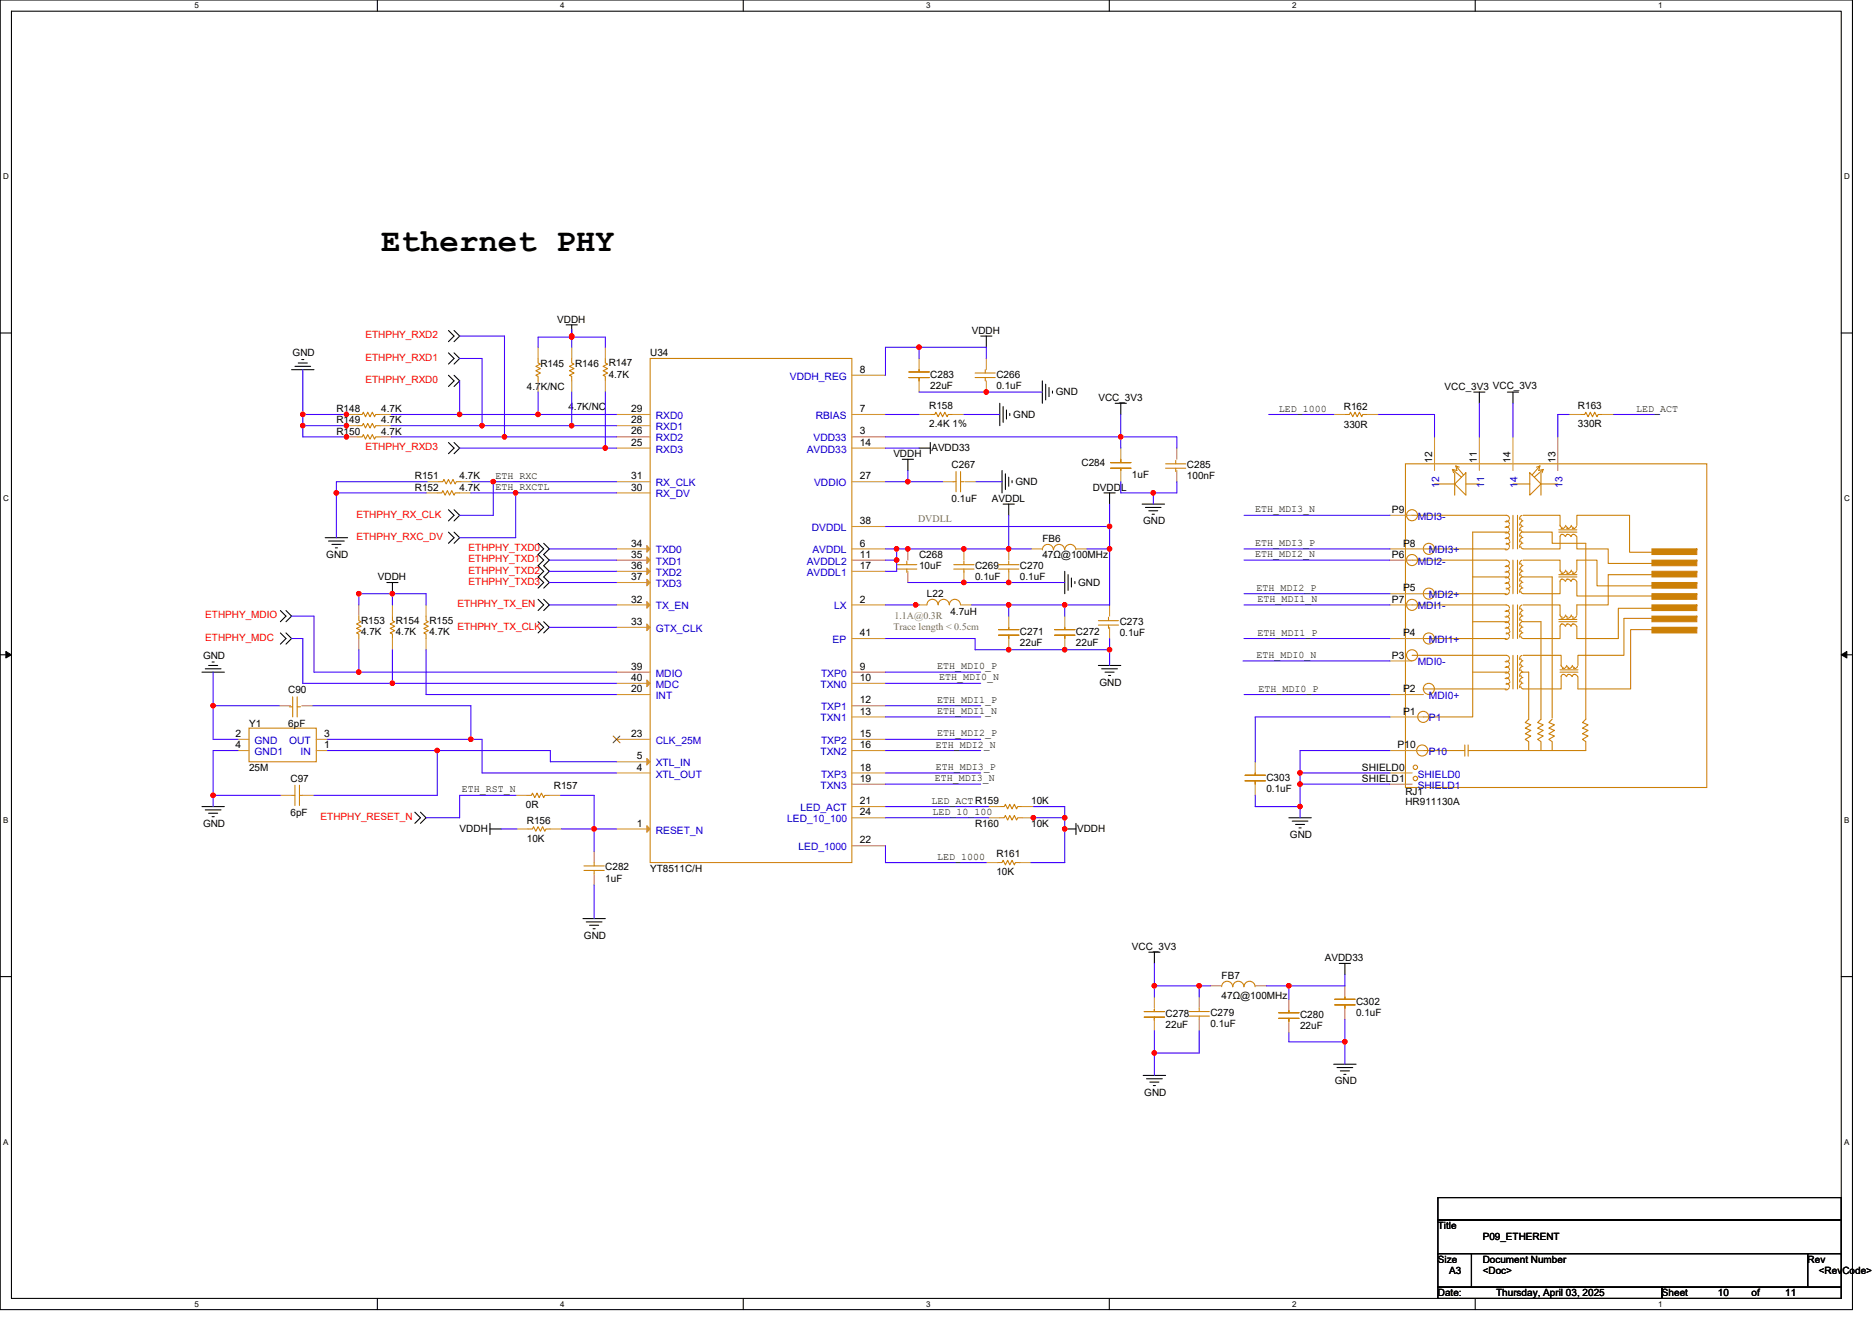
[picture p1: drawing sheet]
<svg xmlns="http://www.w3.org/2000/svg" width="297mm" height="210mm" viewBox="0 0 297 210" stroke-linecap="round" stroke-linejoin="round" font-family="sans-serif">
<path d="M0 0h293.9v207.9h-293.9zM1.8 1.8h290.4v204.3h-290.4z" fill="none" stroke="#000" stroke-width=".17"/>
<g fill="#fff">
<path d="M30.8 .2h.7v1.4h-.7z"/>
<path d="M30.8 206.3h.7v1.4h-.7z"/>
</g>
<path d="M59.9 0v1.8M59.9 206.1v1.8" fill="none" stroke="#000" stroke-width=".17"/>
<g fill="#fff">
<path d="M88.9 .2h.7v1.4h-.7z"/>
<path d="M88.9 206.3h.7v1.4h-.7z"/>
</g>
<path d="M117.9 0v1.8M117.9 206.1v1.8" fill="none" stroke="#000" stroke-width=".17"/>
<g fill="#fff">
<path d="M147 .2h.7v1.4h-.7z"/>
<path d="M147 206.3h.7v1.4h-.7z"/>
</g>
<path d="M176 0v1.8M176 206.1v1.8" fill="none" stroke="#000" stroke-width=".17"/>
<g fill="#fff">
<path d="M205 .2h.7v1.4h-.7z"/>
<path d="M205 206.3h.7v1.4h-.7z"/>
</g>
<path d="M234.1 0v1.8M234.1 206.1v1.8" fill="none" stroke="#000" stroke-width=".17"/>
<g fill="#fff">
<path d="M263.1 .2h.7v1.4h-.7z"/>
<path d="M263.1 206.3h.7v1.4h-.7z"/>
<path d="M.5 27.3h.9v1.4h-.9z"/>
<path d="M292.6 27.3h.9v1.4h-.9z"/>
<path d="M.5 78.4h.9v1.4h-.9z"/>
<path d="M292.6 78.4h.9v1.4h-.9z"/>
</g>
<path d="M0 52.9h1.8M292.2 52.9h1.7" fill="none" stroke="#000" stroke-width=".17"/>
<g fill="#fff">
<path d="M.5 129.5h.8v1.4h-.8z"/>
<path d="M292.6 129.5h.9v1.4h-.9z"/>
</g>
<path d="M0 103.9h1.8M292.2 103.9h1.7" fill="none" stroke="#000" stroke-width=".17"/>
<path d="M.9 103.4l.9 .5-.9 .5zM292.2 103.9l.8-.5v1z" fill="#000" stroke="#000" stroke-width=".16"/>
<g fill="#fff">
<path d="M.5 180.5h.8v1.4h-.8z"/>
<path d="M292.6 180.5h.9v1.4h-.9z"/>
</g>
<g fill="none" stroke="#000" stroke-width=".17">
<path d="M46.3 58.7h3.5M46.8 58.1h2.5M47.3 57.6h1.5M47.9 57.1h.3M71.2 52.5l.8 .8-.8 .9M71.2 56l.8 .9-.8 .9M71.2 59.6l.8 .9-.8 .8M72 52.5l.9 .8-.9 .9M72 56l.9 .9-.9 .9M72 59.6l.9 .9-.9 .8M89.8 51.6h1.8M90.7 51.6v1.7"/>
<path d="M155.6 53.3h1.8M156.5 53.3v1.8M71.2 70.2l.8 .9-.8 .9M72 70.2l.9 .9-.9 .9M143.2 72.9h1.7M144.1 72.9v1.8M145.8 71.1h1.8M147.6 70.2v1.8M158.6 64v3.6M159 74.7v3.5M159.2 64.5v2.5M159.5 75.2v2.5"/>
<path d="M159.7 65.1v1.4M160.1 75.7v1.5M160.2 65.6v.4M160.6 76.3v.3M165.4 60.5v3.5M165.9 61v2.5M166.5 61.5v1.4M167 62.1v.3M175.2 78.2h1.7M176.1 78.2v1.8M177 64h1.7M177.8 64v1.8"/>
<path d="M233.8 62.2h1.8M234.7 62.2v1.8M239.2 62.2h1.8M240.1 62.2v1.8M44.5 96.9l.9 .9-.9 .9M45.4 96.9l.9 .9-.9 .9M51.6 85.3h3.6M52.1 85.9h2.5M52.7 86.4h1.4M53.2 87h.3M61.4 92.5h1.8M62.3 92.5v1.7"/>
<path d="M71.2 80.9l.8 .9-.8 .9M71.2 84.5l.8 .8-.8 .9M72 80.9l.9 .9-.9 .9M72 84.5l.9 .8-.9 .9M85.4 86.2l.9 .9-.9 .9 .9 .9-.9 .9 .9 .9-.9 .9 .9 .9-.9 .8M85.4 95.1l.9 .9-.9 .9M85.4 98.7l.9 .9-.9 .9M86.3 86.2l.9 .9-.9 .9 .9 .9-.9 .9 .9 .9-.9 .9 .9 .9-.9 .8M86.3 95.1l.9 .9-.9 .9M86.3 98.7l.9 .9-.9 .9M159.2 80h1.7M160.1 80v1.8"/>
<path d="M168.9 90.7v3.5M169.5 91.2v2.5M170 91.7v1.5M170.6 92.3v.3M181.2 80h3.6M181.8 80.5h2.4M182.3 81.1h1.4M182.8 81.6h.4M32 106.7h3.6M32.6 106.2h2.5M33.1 105.6h1.4M33.7 105.1h.3"/>
<path d="M44.5 100.5l.9 .8-.9 .9M45.4 100.5l.9 .8-.9 .9M174.3 105.6h3.5M174.8 106.2h2.5M175.3 106.7h1.5M175.9 107.2h.3M32 128h3.6M32.6 128.5h2.5M33.1 129.1h1.4M33.7 129.6h.3M65.8 128.9l.9 .9-.9 .9M66.7 128.9l.9 .9-.9 .9"/>
<path d="M77.7 131.6h1.8M77.7 130.7v1.8M168.9 131.6h1.8M170.7 130.7v1.8M204.5 129.8h3.6M205 130.3h2.5M205.6 130.9h1.4M206.1 131.4h.4M0 155h1.8M92.5 145.8h3.6M93 146.3h2.5M93.6 146.9h1.4"/>
<path d="M94.1 147.4h.3M182.3 151.1h1.8M183.2 151.1v1.8M212.5 152.9h1.8M213.4 152.9v1.8M292.2 155h1.7M181.4 170.7h3.6M181.9 171.2h2.5M182.5 171.7h1.4M183 172.3h.3M211.6 168.9h3.6M212.1 169.4h2.5"/>
<path d="M212.7 170h1.4M213.2 170.5h.4M228.2 190.1h64v3.5h-64zM228.2 193.6h64v5.4h-64zM228.2 199h5.3v5.3h-5.3zM233.5 199h53.3v5.3h-53.3zM286.8 199h5.4v5.3h-5.4zM228.2 204.3h35.5v1.8h-35.5zM263.7 204.3h28.5v1.8h-28.5z"/>
</g>
<g fill="none" stroke="#cc8006" stroke-width=".17">
<path d="M85.4 56.9v.7l.3 .2-.7 .3 .7 .4-.7 .3 .7 .4-.7 .4 .4 .1v.8M90.7 56.9v.7l.4 .2-.7 .3 .7 .4-.7 .3 .7 .4-.7 .4 .3 .1v.8M96.1 56.9v.7l.3 .2-.7 .3 .7 .4-.7 .3 .7 .4-.7 .4 .4 .1v.8M103.2 56.9h32v80h-32zM144.2 59.9h3.2M144.2 59h3.2M145.8 58.7v.3M145.8 59.9v.6M154.7 59.2h3.2M154.7 59.9h3.2M156.3 58.7v.5M156.3 59.9v.6"/>
<path d="M56.8 69.3h.7l.2-.3 .3 .7 .4-.7 .3 .7 .4-.7 .3 .7 .2-.4h.7M56.8 67.6h.7l.2-.4 .3 .7 .4-.7 .3 .7 .4-.7 .3 .7 .2-.3h.7M56.8 65.8h.7l.2-.4 .3 .7 .4-.7 .3 .7 .4-.7 .3 .7 .2-.3h.7M69.4 78.2h.7l.2-.3 .3 .7 .4-.7 .3 .7 .4-.7 .3 .7 .2-.4h.7M69.6 76.5h.7l.1-.4 .4 .7 .4-.7 .3 .7 .4-.7 .3 .7 .2-.3h.7M147.6 65.8h.7l.2-.4 .4 .7 .3-.7 .4 .7 .3-.7 .4 .7 .1-.3h.8M151.2 76.5h.5M151.7 74.8v3.3M152.4 76.5h.5M152.4 74.8v3.3M176.2 73.4h3.2M176.2 74.3h3.2"/>
<path d="M177.8 74.3v.4M177.8 72.9v.5M185 74.3h3.1M185 73.6h3.1M186.6 74.3v.5M186.6 73.1v.5M213.4 65.8h.7l.2-.4 .3 .7 .4-.7 .3 .7 .4-.7 .4 .7 .1-.3h.8M223 73.6h47.8v51.4h-47.8zM227.6 76.8h3.2M230.5 74.5l.2 .5M230.5 74.5l1.4 1.2M230.8 75v3.6"/>
<path d="M231 74l.5 .1M231 74l.2 .7-.7-.2M231 74l1.2 1.4M232.2 75.4l.4-.4v3.6l-1.8-1.8zM232.6 76.8h2.1M240.1 76.8h2.6M242.7 75l1.8 1.8-1.8 1.8zM244.3 74l-1.2 1.4M244.3 74l-.5 .1M244.3 74l-.1 .7 .7-.2M244.5 75v3.6M244.5 76.8h2.7"/>
<path d="M244.9 74.5l-1.4 1.2M244.9 74.5l-.2 .5M250.7 65.8h.8l.1-.4 .4 .7 .3-.7 .4 .7 .3-.7 .4 .7 .2-.3h.7M56.9 97.8v.7l.4 .2-.7 .3 .7 .4-.7 .3 .7 .4-.7 .4 .3 .1v.7M62.3 97.8v.7l.3 .2-.7 .3 .7 .4-.7 .3 .7 .4-.7 .4 .4 .1v.7M67.6 97.8v.7l.4 .2-.8 .3 .8 .4-.8 .3 .8 .4-.8 .4 .4 .1v.7M142.3 89.6h3.2M142.3 90.3h3.2M143.9 89.1v.5M143.9 90.3v.5M147.1 96a.88 .88 0 0 1 .9-.9 .88 .88 0 0 1 .8 .9M148.9 96a.89 .89 0 0 1 .9-.9 .89 .89 0 0 1 .8 .9 .88 .88 0 0 1 .9-.9 .88 .88 0 0 1 .9 .9"/>
<path d="M151.3 89.6h3.3M151.3 90.3h3.3M152.9 89.1v.5M152.9 90.3v.5M158.5 89.6h3.2M158.5 90.3h3.2M158.5 99.9h3.2M160.1 99.6v.3M160.1 89.1v.5M160.1 90.3v.5M165.4 87.3a.89 .89 0 0 1 .9-.9 .89 .89 0 0 1 .9 .9 .88 .88 0 0 1 .8-.9 .88 .88 0 0 1 .9 .9M167.3 99.9h3.3"/>
<path d="M168.9 87.3a.88 .88 0 0 1 .9-.9 .88 .88 0 0 1 .9 .9M168.9 99.6v.3M174.3 98.5h3.2M174.3 99.2h3.2M175.9 98v.5M175.9 99.2v.5M224.1 81.8h14.9l.4 .2 .1 .3M224.1 88.9h14.9l.4 .3 .1 .2M224.1 96h14.9l.4 .3 .1 .2M225.8 87.1h13.2M225.8 94.2h13.2M233.7 91.6h5.3l.4 .2 .1 .3"/>
<path d="M233.7 98.7h5.3l.4 .2 .1 .3M239 86.2l.3 .1 .2 .4M239 85.3l.3 .1 .2 .5M239 83.6h.3l.2 .5M239 82.7h.3l.2 .5M239 93.3l.3 .1 .2 .5M239 92.5h.3l.2 .5M239 90.7h.3l.2 .5M239 89.8l.3 .1 .2 .4M239 99.6h.3l.2 .5M239 97.8l.3 .1 .2 .4M239 96.9l.3 .1 .2 .4"/>
<path d="M239.5 86.9a.5 .5 0 0 1-.7 .3M239.5 85.1a.5 .5 0 0 1-.7 .3M239.5 84.2a.5 .5 0 0 1-.7 .4M239.5 83.4a.5 .5 0 0 1-.7 .3M239.5 82.5a.5 .5 0 0 1-.7 .3M239.5 94a.5 .5 0 0 1-.7 .3M239.5 92.2a.5 .5 0 0 1-.7 .4M239.5 91.4a.5 .5 0 0 1-.7 .3M239.5 90.5a.5 .5 0 0 1-.7 .3M239.5 89.6a.5 .5 0 0 1-.7 .3M239.5 99.4a.5 .5 0 0 1-.7 .3M239.5 98.5a.5 .5 0 0 1-.7 .3"/>
<path d="M239.5 97.6a.5 .5 0 0 1-.7 .3M239.5 96.7a.5 .5 0 0 1-.7 .3M239.5 85l-.1-.3-.4-.2h-5.3v29.3h-7.9M239.6 86l-.2 .2-.4 .2M239.6 93.1l-.2 .2-.4 .2M240.1 81.8v5.3M240.1 88.9v5.3M240.1 96v5.3M240.8 81.8v5.3M240.8 88.9v5.3M240.8 96v5.3M241.3 85.9l.2 .3h.2"/>
<path d="M241.3 91.2l.2 .3 .2 .1h4.6v22.4M241.3 89.4l.2 .3 .2 .1M241.3 90.3l.2 .3 .2 .1M241.3 92.1l.2 .3h.2M241.3 93l.2 .3h.2M241.3 93.9l.2 .3h.2M241.3 96.5l.2 .3 .2 .1M241.3 97.4l.2 .3 .2 .1M241.3 98.3l.2 .3 .2 .1M241.3 99.2l.2 .3h.2M241.3 82.3l.2 .3 .2 .1M241.3 83.2l.2 .3h.2"/>
<path d="M241.3 84.1l.2 .3h.2M241.3 85l.2 .3h.2M241.5 85.4a.51 .51 0 0 0-.4 .6M241.5 86.3a.51 .51 0 0 0-.4 .6M241.5 88.9a.51 .51 0 0 0-.4 .7M241.5 90.7a.51 .51 0 0 0-.4 .7M241.5 91.6a.51 .51 0 0 0-.4 .6M241.5 92.5a.51 .51 0 0 0-.4 .6M241.5 93.4a.51 .51 0 0 0-.4 .6M241.5 96a.51 .51 0 0 0-.4 .7M241.5 97.8a.51 .51 0 0 0-.4 .7M241.5 98.7a.51 .51 0 0 0-.4 .7"/>
<path d="M241.5 99.6a.51 .51 0 0 0-.4 .6M241.5 81.8a.51 .51 0 0 0-.4 .7M241.5 83.6a.51 .51 0 0 0-.4 .6M241.5 84.5a.51 .51 0 0 0-.4 .6M241.5 89.9l-.3 .3-.1 .3M241.5 97l-.3 .3-.1 .3M241.5 82.7l-.3 .4-.1 .3M241.7 81.8h5.8v1.6l.2 .3h.2M241.7 88.9h5.8v1.6M241.7 84.5h4.6v1.7h5.3v28l-.5 .5 .9 .3-.9 .6 .9 .3-.9 .6 .9 .3-.9 .5 .5 .4v1.4h-5.3M241.7 96h5.8v1.6M241.7 98.7h2.8v15.5l-.5 .5 .9 .3-.9 .6 .9 .3-.9 .6 .9 .3-.9 .5 .5 .4v1.4"/>
<path d="M247.4 84.1h2.8M247.4 84.5h2.8M247.4 91.2h2.8M247.4 91.6h2.8M247.4 98.3h2.8M247.4 98.7h2.8M247.5 90.5l.1 .2 .3 .1M247.5 97.6l.1 .2 .3 .1M247.5 99.4v1.9h-5.8M247.7 84.8h.1a.52 .52 0 0 1 .6 .4M247.7 91.9h.1a.52 .52 0 0 1 .6 .4M247.7 99.1l.1-.1a.52 .52 0 0 1 .6 .4"/>
<path d="M247.9 84.8l-.3 .2-.1 .2v1.9h-5.8l-.2-.1-.2-.3M247.9 91.9l-.3 .2-.1 .2v1.9h-5.8M247.9 99l-.2 .1-.2 .3M248.4 90.6a.49 .49 0 0 1-.7 .4M248.4 97.7a.49 .49 0 0 1-.7 .4M248.4 83.5a.49 .49 0 0 1-.7 .4M248.4 90.5l.1 .2 .3 .1M248.4 97.6l.1 .2 .3 .1M248.4 83.4l.1 .1 .3 .2M248.6 84.8h.1a.52 .52 0 0 1 .6 .4M248.6 91.9h.1a.52 .52 0 0 1 .6 .4M248.6 99.1l.1-.1a.52 .52 0 0 1 .6 .4"/>
<path d="M248.8 84.8l-.2 .1-.2 .3M248.8 91.9l-.2 .1-.2 .3M248.8 99l-.2 .1-.2 .3M249.3 90.6a.49 .49 0 0 1-.7 .4M249.3 97.7a.49 .49 0 0 1-.7 .4M249.3 83.5a.49 .49 0 0 1-.7 .4M249.3 83.4l.1 .1 .3 .2M249.3 90.5l.1 .2 .3 .1M249.3 97.6l.1 .2 .3 .1M249.5 84.8h.1a.52 .52 0 0 1 .5 .4M249.5 91.9h.1a.52 .52 0 0 1 .5 .4M249.5 99.1l.1-.1a.52 .52 0 0 1 .5 .4"/>
<path d="M249.7 84.8l-.2 .1-.2 .3M249.7 91.9l-.2 .1-.2 .3M249.7 99l-.2 .1-.2 .3M250.1 83.5a.49 .49 0 0 1-.6 .4M250.1 90.6a.49 .49 0 0 1-.6 .4M250.1 97.7a.49 .49 0 0 1-.6 .4M250.2 83.4v-1.6h8.4v5.9h3.5M250.2 85.2v1.9h5v2.3h6.9M250.2 90.5v-1.6h3.2v4.1h8.7M250.2 92.3v2.3h11.9M262.1 91.2h-6.9v4.8h-5v1.6M262.1 96.5h-5.3v4.8h-6.6v-1.9"/>
<path d="M262.1 99.9h-3.4v9.4h-8.3v-1.9M262.1 98.1h-4.4v5.9h-7.3v1.6M39.5 115.6h10.7v5.3h-10.7zM45.9 112.2h.5M46.4 110.6v3.2M47.2 112.2h.5M47.2 110.6v3.2M158.5 100.8h3.2M160.1 100.8v.5M167.3 100.8h3.3M168.9 100.8v.5M224.1 104h14.9l.4 .3 .1 .2"/>
<path d="M225.8 109.3h13.2M225.8 119.1h6.6M225.8 101.3h13.2M232.4 118.2v1.8M233 119.1h9.6M233 118.2v1.8M233.7 106.7h5.3l.4 .2 .1 .3M239 100.5h.3l.2 .5M239 108.5h.3l.2 .5M239 107.6h.3l.2 .5M239 105.8l.3 .1 .2 .4M239 104.9l.3 .1 .2 .4"/>
<path d="M239.5 101.1a.5 .5 0 0 1-.7 .4M239.5 109.1a.5 .5 0 0 1-.7 .4M239.5 107.4a.5 .5 0 0 1-.7 .3M239.5 106.5a.5 .5 0 0 1-.7 .3M239.5 105.6a.5 .5 0 0 1-.7 .3M239.5 104.7a.5 .5 0 0 1-.7 .3M239.6 100.2l-.2 .2-.4 .2M239.6 108.2l-.2 .2-.4 .2M240.1 104v5.3M240.8 104v5.3M241.3 100.1l.2 .3h.2M241.3 101l.2 .3h.2"/>
<path d="M241.3 104.5l.2 .3 .2 .1M241.3 105.4l.2 .3 .2 .1M241.3 106.3l.2 .3 .2 .1M241.3 107.2l.2 .3h.2M241.3 108.1l.2 .3h.2M241.3 109l.2 .3h.2M241.5 106.7h1.1v7.5l-.6 .5 .9 .3-.9 .6 .9 .3-.9 .6 .9 .3-.9 .5 .6 .4v1.4M241.5 100.5a.51 .51 0 0 0-.4 .6M241.5 104a.51 .51 0 0 0-.4 .7M241.5 105.8a.51 .51 0 0 0-.4 .7M241.5 106.7a.51 .51 0 0 0-.4 .7M241.5 107.6a.51 .51 0 0 0-.4 .6"/>
<path d="M241.5 108.5a.51 .51 0 0 0-.4 .6M241.5 105l-.3 .3-.1 .3M241.7 104h6v1.6M242.6 119.1h1.9M244.5 119.1h1.8M246.3 114.2l-.5 .5 .9 .3-.9 .6 .9 .3-.9 .6 .9 .3-.9 .5 .5 .4v1.4M247.5 106.3h2.9M247.5 106.7h2.9M247.7 105.6l.1 .2 .2 .1M247.9 107.1l.1-.1a.5 .5 0 0 1 .5 .4M248 107l-.2 .2-.1 .2v1.9h-6M248.5 105.7a.47 .47 0 0 1-.6 .4"/>
<path d="M248.6 105.6v.2l.3 .1M248.8 107.1l.1-.1a.5 .5 0 0 1 .5 .4M248.9 107l-.1 .1-.2 .3M249.4 105.7a.47 .47 0 0 1-.6 .4M249.5 105.6v.2l.3 .1M249.7 107.1v-.1a.5 .5 0 0 1 .6 .4M249.8 107l-.1 .1-.2 .3M250.3 105.7a.47 .47 0 0 1-.6 .4M46.3 126.2h.5M46.8 124.6v3.2M47.5 126.2h.5M47.5 124.6v3.2"/>
<path d="M83.6 126.2h.7l.2-.3 .4 .7 .3-.7 .4 .7 .3-.7 .4 .7 .1-.4h.8M83.8 131.6h.7l.2-.4 .3 .7 .4-.7 .3 .7 .4-.7 .3 .7 .2-.3h.7M92.7 137.4h3.2M92.7 138.2h3.2M94.3 136.9v.5M94.3 138.2v.5M158.3 136.9h.7l.2-.4 .3 .8 .4-.8 .3 .8 .4-.8 .3 .8 .2-.4h.7M158.6 128h.7l.2-.3 .4 .7 .3-.7 .4 .7 .3-.7 .4 .7 .2-.4h.7M158.6 129.8h.7l.2-.4 .4 .8 .3-.8 .4 .8 .3-.8 .4 .8 .2-.4h.7M197.6 123.9h3.2M197.6 123h3.2M199.2 122.7v.3"/>
<path d="M199.2 123.9v.6M193.8 156.6a.89 .89 0 0 1 .9-.9 .89 .89 0 0 1 .9 .9 .89 .89 0 0 1 .9-.9 .89 .89 0 0 1 .9 .9 .88 .88 0 0 1 .9-.9 .88 .88 0 0 1 .9 .9M211.8 159.5h3.2M211.8 158.6h3.2M213.4 158.2v.4M213.4 159.5v.5M181.6 161.4h3.2M181.6 160.5h3.2M183.2 160.2v.3M183.2 161.4v.6M188.7 160.5h3.2M188.7 161.3h3.2"/>
<path d="M190.3 160v.5M190.3 161.3v.5M202.9 161.6h3.2M202.9 160.7h3.2M204.5 160.4v.3M204.5 161.6v.6"/>
<circle cx="224.1" cy="81.8" r=".88"/>
<circle cx="224.1" cy="88.9" r=".88"/>
<circle cx="224.1" cy="96" r=".88"/>
<circle cx="226.7" cy="94.2" r=".88"/>
<circle cx="226.7" cy="87.1" r=".88"/>
<circle cx="224.1" cy="104" r=".88"/>
<circle cx="225.7" cy="119.1" r=".88"/>
<circle cx="225.8" cy="113.8" r=".88"/>
<circle cx="226.7" cy="109.3" r=".88"/>
<circle cx="226.7" cy="101.3" r=".88"/>
<circle cx="224.6" cy="121.8" r=".35"/>
<circle cx="224.6" cy="123.6" r=".35"/>
</g>
<g fill="none" stroke="#a84" stroke-width=".17">
<path d="M85.4 55.1v1.8M90.7 55.1v1.8M96.1 55.1v1.8M135.2 59.6h5.3M145.8 56.9v1.8M156.5 56.9v1.8M55 69.3h1.8M55 67.6h1.8M55 65.8h1.8M60.3 69.3h1.8M60.3 67.6h1.8M60.3 65.8h1.8"/>
<path d="M67.6 78.2h1.8M67.8 76.5h1.8M72.9 78.2h1.8M73.1 76.5h1.8M85.4 60.5v1.7M90.7 60.5v1.7M96.1 60.5v1.7M97.8 78.2h5.4M97.8 65.8h5.4M97.8 67.6h5.4M97.8 69.3h5.4M97.8 71.1h5.4"/>
<path d="M97.8 76.5h5.4M135.2 69.3h5.3M135.2 76.5h5.3M135.2 71.1h5.3M135.2 65.8h5.3M145.8 60.5v1.7M145.8 65.8h1.8M149.6 76.5h1.7M151.2 65.8h1.7M153.1 76.5h1.8M156.5 60.5v1.7M177.8 74.7v1.8"/>
<path d="M177.8 71.1v1.8M186.7 71.1v1.8M186.7 74.7v1.8M211.6 65.8h1.8M217 65.8h1.7M227.6 69.3v5.4M234.7 69.3v5.4M240.1 69.3v5.4M247.2 69.3v5.4M249 65.8h1.7M254.3 65.8h1.8M56.9 96v1.8"/>
<path d="M62.3 96v1.8M67.6 96v1.8M97.8 99.6h5.4M97.8 92.5h5.4M97.8 90.7h5.4M97.8 88.9h5.4M97.8 87.1h5.4M97.8 96h5.4M135.2 96h5.3M135.2 87.1h5.3M135.2 90.7h5.3M135.2 83.6h5.3"/>
<path d="M135.2 88.9h5.3M144.1 90.7v1.8M144.1 87.1v1.8M145.3 96h1.8M152.4 96h1.8M152.9 90.7v1.8M152.9 87.1v1.8M160.1 97.8v1.8M160.1 90.7v1.8M160.1 87.1v1.8M163.6 87.1h1.8M168.9 97.8v1.8"/>
<path d="M170.7 87.1h1.8M176.1 99.6v1.7M176.1 96v1.8M220.5 94.2h5.3M220.5 87.1h5.3M220.5 96h3.6M220.5 88.9h3.6M220.5 81.8h3.6M37.7 117.3h1.8M37.7 119.1h1.8M44.3 112h1.8M47.9 112h1.8"/>
<path d="M50.2 119.1h1.8M50.2 117.3h1.8M56.9 101.3v1.8M62.3 101.3v1.8M67.6 101.3v1.8M97.8 117.3h5.4M97.8 110.2h5.4M97.8 106.7h5.4M97.8 108.5h5.4M135.2 106.7h5.3M135.2 108.5h5.3M135.2 112h5.3"/>
<path d="M135.2 113.8h5.3M135.2 117.3h5.3M135.2 119.1h5.3M135.2 101.3h5.3M160.1 101.3v1.8M168.9 101.3v1.8M220.5 110.2h5.3M220.5 101.3h5.3M220.5 113.8h5.3M220.5 119.1h5.3M220.5 104.9h3.6M44.5 126.2h1.8"/>
<path d="M48 126.2h1.8M81.8 126.2h1.8M82 131.6h1.8M87.2 126.2h1.7M87.3 131.6h1.8M94.3 138.7v1.8M94.3 135.1v1.8M97.8 131.6h5.4M97.8 122.7h5.4M97.8 120.9h5.4M135.2 122.7h5.3M135.2 124.5h5.3"/>
<path d="M135.2 134.2h5.3M135.2 129.8h5.3M135.2 128h5.3M156.5 136.9h1.8M156.9 128h1.7M156.9 129.8h1.7M161.8 136.9h1.8M162.2 128h1.8M162.2 129.8h1.8M199.2 120.9v1.8M199.2 124.5v1.7M220.5 122.7h3.6"/>
<path d="M220.5 124.5h3.6M183.2 158.2v1.8M190.3 158.2v1.8M192.1 156.5h1.7M199.2 156.5h1.8M204.5 158.6v1.8M213.4 156.5v1.7M183.2 161.8v1.8M190.3 161.8v1.8M204.5 162.2v1.7M213.4 160v1.8"/>
</g>
<path d="M97.3 116.8l1.1 1.1M98.4 116.8l-1.1 1.1" fill="none" stroke="#804000" stroke-width=".16"/>
<g fill="#a84" stroke="#a84" stroke-width=".17">
<path d="M102.6 99l.6 .6-.6 .5z"/>
<path d="M102.6 91.9l.6 .6-.6 .5z"/>
<path d="M102.6 90.1l.6 .6-.6 .5z"/>
<path d="M102.6 88.4l.6 .5-.6 .5z"/>
<path d="M102.6 131l.6 .6-.6 .5z"/>
<path d="M102.6 86.6l.6 .5-.6 .6z"/>
<path d="M102.6 95.5l.6 .5-.6 .5z"/>
<path d="M102.6 120.4l.6 .5-.6 .5z"/>
<path d="M102.6 107.9l.6 .6-.6 .5z"/>
</g>
<g fill="#cc8006" stroke="#cc8006" stroke-width=".17">
<path d="M262.1 87.1v.9h7.1v-.9z" fill-rule="evenodd"/>
<path d="M262.1 88.9v.9h7.1v-.9z" fill-rule="evenodd"/>
<path d="M262.1 90.7v.9h7.1v-.9z" fill-rule="evenodd"/>
<path d="M262.1 92.5v.8h7.1v-.8z" fill-rule="evenodd"/>
<path d="M262.1 94.2v.9h7.1v-.9z" fill-rule="evenodd"/>
<path d="M262.1 96v.9h7.1v-.9z" fill-rule="evenodd"/>
<path d="M262.1 97.8v.9h7.1v-.9z" fill-rule="evenodd"/>
<path d="M262.1 99.6v.9h7.1v-.9z" fill-rule="evenodd"/>
</g>
<g fill="none" stroke="#4200ff" stroke-width=".17">
<path d="M48 58.7v7.1M72.9 53.3h7.1v16M72.9 56.9h3.6v10.7M90.7 53.5h5.4v1.6M90.7 52.3v1.2M90.7 53.5h-5.3v1.6M90.7 53.5v1.6M145.8 55.1h10.7v1.8M145.8 55.1h-5.3v4.5M145.8 55.1v1.8M48 65.8h7.2M48 65.8v1.8"/>
<path d="M48 67.6v1.7h7.2M48 67.6h7.2M53.4 78.2v7.1M53.4 78.2h14.2M62.1 67.6h14.4M62.1 69.3h17.9M62.1 65.8h10.8M67.8 76.5h-14.4v1.7M72.9 71.1h23.2M72.9 60.5v5.3M72.9 65.8h12.5M74.7 78.2h7.1"/>
<path d="M74.9 76.5h3.4M76.5 67.6h14.2M78.3 76.5v5.3h-5.4M78.3 76.5h19.5M80 69.3h17.8M81.8 78.2h16M81.8 78.2v7.1h-8.9M85.4 65.8h12.4M85.4 62.2v3.6M90.7 62.2v5.4M90.7 67.6h7.1M96.1 62.2v8.9"/>
<path d="M96.1 71.1h1.7M140.5 65.8h5.3M140.5 71.1h5.3M140.5 76.5h3.6M140.5 69.3h37.3M144.1 74.7v1.8M144.1 76.5h5.5M152.9 65.8h5.7M154.9 76.5h4.1M165.4 62.2h-19.6M177.8 65.8v3.5M177.8 69.3h8.9v1.8"/>
<path d="M177.8 69.3v1.8M177.8 76.5v1.7h5.2M183 78.2v1.8M186.7 76.5v1.7h-3.7M201.3 65.8h10.3M218.7 65.8h8.9v3.5M234.7 64v5.3M240.1 64v5.3M249 65.8h-1.8v3.5M256.1 65.8h7.3M46.3 97.8h3.5v8.9h7.1M56.9 94.2h5.4"/>
<path d="M56.9 94.1v.1M56.9 94.2v1.8M62.3 94.2h5.3v1.8M62.3 94.2v1.8M87.2 87.1h10.6M87.2 88.9h10.6M87.2 90.7h10.6M87.2 92.5h10.6M87.2 96h10.6M87.2 99.6h10.6M140.5 83.6h35.6M140.5 96h5.3"/>
<path d="M140.5 87.1h1.8M140.5 88.9h1.8M142.3 87.1v1.8M142.3 88.9v1.8h-1.8M142.3 87.1h17.8M144.1 92.5h24.8M154.2 96h5.9M160.1 81.8v5.3M160.1 87.1h3.5M160.1 96v1.8M160.1 96h8.8M168.9 96v1.8"/>
<path d="M172.5 87.1h3.6M176.1 80v3.6M176.1 83.6v3.5M176.1 87.1v8.9h-7.2M197.4 81.8h23.1M197.4 87.1h23.1M197.4 96h23.1M197.4 88.9h23.1M197.4 94.2h23.1M33.8 106.7v5.3M33.8 112v5.3h3.9M33.8 112h10.5"/>
<path d="M37.7 119.1h-3.9v7.1M46.3 101.3h1.7v7.2h14.3M49.7 112h25v5.3M52 117.3h22.7M52 119.1h17.4M56.9 106.7h40.9M56.9 103.1v3.6M62.3 108.5h35.5M62.3 103.1v5.4M67.6 103.1v7.1h30.2M69.4 119.1h17.9v1.8h10.5M69.4 119.1v7.1h-19.6"/>
<path d="M74.7 117.3h1.8v5.4h21.3M140.5 106.7h15.1M140.5 113.8h15.1M140.5 117.3h15.1M140.5 101.3h14.2v1.8h21.4M140.5 108.5h15.1M140.5 112h15.1M140.5 119.1h15.1M176.1 103.1v2.5M176.1 101.3v1.8M197.2 104.9h23.3M197.4 101.3h23.1"/>
<path d="M197.4 110.2h23.1M220.5 113.8h-21.3v7.1M220.5 119.1h-14.2v3.6M33.8 126.2h10.7M33.8 126.2v1.8M79.5 131.6h2.5M81.8 126.2h-8.9v3.6h-5.3M88.9 126.2h5.4v5.4M89.1 131.6h5.2M94.3 131.6h3.5M94.3 131.6v3.5M140.5 122.7h15.1"/>
<path d="M140.5 124.5h15.1M140.5 129.8h16.4M140.5 134.2v2.7h16M140.5 128h16.4M163.6 129.8h5.3M164 128h4.9v1.8M168.9 129.8v7.1h-5.3M199.2 126.2v1.8h7.1M206.3 122.7v1.8M206.3 124.5v3.5M206.3 128v1.8M206.3 122.7h14.2"/>
<path d="M206.3 124.5h14.2M94.3 140.5v5.3M183.2 156.5h7.1M183.2 152.9v3.6M183.2 156.5v1.7M190.3 156.5h1.8M190.3 156.5v1.7M201 156.5h3.5M204.5 156.5v2.1M204.5 156.1v.4M213.4 154.7v1.8h-8.9M183.2 167.1v3.6"/>
<path d="M183.2 163.6v3.5M190.3 163.6v3.5h-7.1M204.5 163.9v1.5h8.9M213.4 161.8v3.6M213.4 165.4v3.5"/>
</g>
<g fill="#f00" stroke="#f00" stroke-width=".17">
<circle cx="90.7" cy="53.3" r=".35"/>
<circle cx="90.7" cy="53.5" r=".35"/>
<circle cx="145.8" cy="55.1" r=".35"/>
<circle cx="90.7" cy="67.6" r=".35"/>
<circle cx="156.5" cy="62.2" r=".35"/>
<circle cx="55" cy="65.8" r=".34"/>
<circle cx="48" cy="67.6" r=".35"/>
<circle cx="48" cy="65.8" r=".35"/>
<circle cx="85.4" cy="65.8" r=".35"/>
<circle cx="72.9" cy="65.8" r=".35"/>
<circle cx="55" cy="67.6" r=".34"/>
<circle cx="76.5" cy="67.6" r=".35"/>
<circle cx="55" cy="69.3" r=".34"/>
<circle cx="80" cy="69.3" r=".35"/>
<circle cx="177.8" cy="69.3" r=".35"/>
<circle cx="96" cy="71.1" r=".35"/>
<circle cx="78.3" cy="76.4" r=".35"/>
<circle cx="144" cy="76.4" r=".35"/>
<circle cx="53.4" cy="78.2" r=".35"/>
<circle cx="81.8" cy="78.2" r=".35"/>
<circle cx="183" cy="78.2" r=".34"/>
<circle cx="176" cy="83.6" r=".35"/>
<circle cx="142.3" cy="87.1" r=".35"/>
<circle cx="142.3" cy="88.9" r=".35"/>
<circle cx="152.9" cy="87.1" r=".35"/>
<circle cx="144" cy="87.1" r=".35"/>
<circle cx="160" cy="87.1" r=".35"/>
<circle cx="176" cy="87.1" r=".35"/>
<circle cx="152.9" cy="92.4" r=".35"/>
<circle cx="160" cy="92.4" r=".35"/>
<circle cx="56.9" cy="94.2" r=".35"/>
<circle cx="62.3" cy="94.2" r=".35"/>
<circle cx="145.3" cy="96" r=".35"/>
<circle cx="168.9" cy="96" r=".35"/>
<circle cx="160" cy="96" r=".35"/>
<circle cx="56.9" cy="106.7" r=".35"/>
<circle cx="62.3" cy="108.4" r=".35"/>
<circle cx="168.9" cy="103.1" r=".35"/>
<circle cx="160" cy="103.1" r=".35"/>
<circle cx="176" cy="103.1" r=".35"/>
<circle cx="33.8" cy="112" r=".35"/>
<circle cx="74.7" cy="117.3" r=".35"/>
<circle cx="69.4" cy="119.1" r=".35"/>
<circle cx="206.3" cy="124.4" r=".35"/>
<circle cx="206.3" cy="122.7" r=".35"/>
<circle cx="33.8" cy="126.2" r=".35"/>
<circle cx="94.3" cy="131.6" r=".35"/>
<circle cx="206.3" cy="128" r=".35"/>
<circle cx="164" cy="129.8" r=".35"/>
<circle cx="168.9" cy="131.6" r=".35"/>
<circle cx="168.9" cy="129.8" r=".35"/>
<circle cx="183.2" cy="156.5" r=".35"/>
<circle cx="190.3" cy="156.5" r=".35"/>
<circle cx="204.5" cy="156.5" r=".35"/>
<circle cx="213.4" cy="165.3" r=".35"/>
<circle cx="183.2" cy="167.1" r=".35"/>
</g>
<text font-size="5.1" x="60.5" y="39.9">Ethernet PHY</text>
<g font-size="1.6" fill="#f00">
<text x="58" y="53.7">ETHPHY_RXD2</text>
<text x="58" y="57.3">ETHPHY_RXD1</text>
<text x="58" y="60.8">ETHPHY_RXD0</text>
<text x="58" y="71.5">ETHPHY_RXD3</text>
<text x="56.6" y="82.1">ETHPHY_RX_CLK</text>
<text x="56.6" y="85.7">ETHPHY_RXC_DV</text>
<text x="74.4" y="87.5">ETHPHY_TXD0</text>
<text x="74.4" y="89.3">ETHPHY_TXD1</text>
<text x="74.4" y="91">ETHPHY_TXD2</text>
<text x="74.4" y="92.8">ETHPHY_TXD3</text>
<text x="32.6" y="98.1">ETHPHY_MDIO</text>
<text x="32.6" y="101.7">ETHPHY_MDC</text>
<text x="72.6" y="96.4">ETHPHY_TX_EN</text>
<text x="72.6" y="99.9">ETHPHY_TX_CLK</text>
<text x="50.9" y="130.2">ETHPHY_RESET_N</text>
</g>
<g font-size="1.6">
<text x="88.4" y="51.2">VDDH</text>
<text x="154.2" y="53">VDDH</text>
<text x="46.4" y="56.5">GND</text>
<text x="85.7" y="58.3">R145</text>
<text x="91.2" y="58.3">R146</text>
<text x="96.6" y="58.1">R147</text>
<text x="96.6" y="59.9">4.7K</text>
<text x="103.2" y="56.5">U34</text>
<text x="136.4" y="59.2">8</text>
<text x="147.6" y="59.9">C283</text>
<text x="158.1" y="59.9">C266</text>
<text x="53.4" y="65.4">R148</text>
<text x="60.5" y="65.4">4.7K</text>
<text x="83.6" y="61.9">4.7K/NC</text>
<text x="90.2" y="65.1">4.7K/NC</text>
<text x="100.1" y="65.4">29</text>
<text x="136.4" y="65.4">7</text>
<text x="147.4" y="64.9">R158</text>
<text x="147.6" y="61.7">22uF</text>
<text x="158.1" y="61.7">0.1uF</text>
<text x="167.5" y="62.8">GND</text>
<text x="174.3" y="63.6">VCC_3V3</text>
<text x="202.9" y="65.3">LED_1000</text>
<text x="213.2" y="65.1">R162</text>
<text x="229.2" y="61.9">VCC_3V3 VCC_3V3</text>
<text x="250.4" y="64.9">R163</text>
<text x="259.6" y="65.3">LED_ACT</text>
<text x="53.4" y="69">R150</text>
<text x="53.4" y="67.2">R149</text>
<text x="60.5" y="69">4.7K</text>
<text x="60.5" y="67.2">4.7K</text>
<text x="100.1" y="67.2">28</text>
<text x="100.1" y="69">26</text>
<text x="100.1" y="70.7">25</text>
<text x="136.4" y="70.7">14</text>
<text x="136.4" y="69">3</text>
<text x="147.4" y="67.7">2.4K 1%</text>
<text x="147.8" y="71.6">AVDD33</text>
<text x="160.8" y="66.3">GND</text>
<text x="213.2" y="67.9">330R</text>
<text x="250.4" y="67.7">330R</text>
<text x="65.8" y="77.9">R152</text>
<text x="65.8" y="76.1">R151</text>
<text x="72.9" y="77.9">4.7K</text>
<text x="72.9" y="76.1">4.7K</text>
<text x="78.6" y="76">ETH_RXC</text>
<text x="78.6" y="77.8">ETH_RXCTL</text>
<text x="100.1" y="77.9">30</text>
<text x="100.1" y="76.1">31</text>
<text x="136.4" y="76.1">27</text>
<text x="141.7" y="72.5">VDDH</text>
<text x="151" y="74.3">C267</text>
<text x="161.1" y="77">GND</text>
<text x="171.6" y="74">C284</text>
<text x="173.4" y="77.9">DVDDL</text>
<text x="179.6" y="75.9">1uF</text>
<text x="188.3" y="74.3">C285</text>
<text x="188.3" y="76.1">100nF</text>
<text x="227.2" y="73.4" transform="rotate(-90 227.2 73.4)">12</text>
<text x="234.4" y="73.4" transform="rotate(-90 234.4 73.4)">11</text>
<text x="239.7" y="73.4" transform="rotate(-90 239.7 73.4)">14</text>
<text x="246.8" y="73.4" transform="rotate(-90 246.8 73.4)">13</text>
<text x="136.4" y="83.2">38</text>
<text x="151" y="79.7">0.1uF</text>
<text x="157.4" y="79.7">AVDDL</text>
<text x="181.4" y="83.2">GND</text>
<text x="199.2" y="81.3">ETH_MDI3_N</text>
<text x="220.8" y="81.4">P9</text>
<text x="51.8" y="88.5">GND</text>
<text x="100.1" y="88.5">35</text>
<text x="100.1" y="86.7">34</text>
<text x="136.4" y="86.7">6</text>
<text x="136.4" y="88.5">11</text>
<text x="145.8" y="88.5">C268</text>
<text x="165.4" y="86">FB6</text>
<text x="165.4" y="88.5">47Ω@100MHz</text>
<text x="199.2" y="86.7">ETH_MDI3_P</text>
<text x="199.2" y="88.4">ETH_MDI2_N</text>
<text x="220.8" y="88.5">P6</text>
<text x="222.6" y="86.7">P8</text>
<text x="60" y="92.1">VDDH</text>
<text x="100.1" y="92.1">37</text>
<text x="100.1" y="90.3">36</text>
<text x="100.1" y="95.6">32</text>
<text x="136.4" y="90.3">17</text>
<text x="136.4" y="95.6">2</text>
<text x="145.8" y="90.3">10uF</text>
<text x="147.1" y="94.8">L22</text>
<text x="154.7" y="90.3">C269</text>
<text x="154.7" y="92.1">0.1uF</text>
<text x="161.8" y="90.3">C270</text>
<text x="161.8" y="92.1">0.1uF</text>
<text x="171.1" y="93">GND</text>
<text x="199.4" y="93.8">ETH_MDI2_P</text>
<text x="199.5" y="95.5">ETH_MDI1_N</text>
<text x="220.8" y="95.6">P7</text>
<text x="222.6" y="93.9">P5</text>
<text x="57.3" y="99">R153</text>
<text x="57.3" y="100.8">4.7K</text>
<text x="62.8" y="99">R154</text>
<text x="62.8" y="100.8">4.7K</text>
<text x="68.1" y="99">R155</text>
<text x="68.1" y="100.8">4.7K</text>
<text x="100.1" y="99.2">33</text>
<text x="136.4" y="101">41</text>
<text x="150.8" y="97.6">4.7uH</text>
<text x="161.8" y="100.8">C271</text>
<text x="170.7" y="100.8">C272</text>
<text x="177.7" y="99.2">C273</text>
<text x="177.7" y="101">0.1uF</text>
<text x="199.5" y="100.9">ETH_MDI1_P</text>
<text x="222.6" y="101">P4</text>
<text x="32.2" y="104.5">GND</text>
<text x="100.1" y="106.3">39</text>
<text x="136.4" y="106.3">9</text>
<text x="148.7" y="106.2">ETH_MDI0_P</text>
<text x="149" y="108">ETH_MDI0_N</text>
<text x="161.8" y="102.6">22uF</text>
<text x="170.7" y="102.6">22uF</text>
<text x="199.4" y="104.4">ETH_MDI0_N</text>
<text x="220.8" y="104.5">P3</text>
<text x="45.7" y="110">C90</text>
<text x="100.1" y="109.9">20</text>
<text x="100.1" y="108.1">40</text>
<text x="136.4" y="108.1">10</text>
<text x="136.4" y="113.4">13</text>
<text x="136.4" y="111.6">12</text>
<text x="148.7" y="111.5">ETH_MDI1_P</text>
<text x="148.7" y="113.3">ETH_MDI1_N</text>
<text x="174.5" y="108.8">GND</text>
<text x="199.7" y="109.8">ETH_MDI0_P</text>
<text x="222.6" y="109.9">P2</text>
<text x="222.6" y="113.4">P1</text>
<text x="37.4" y="117">2</text>
<text x="37.4" y="118.7">4</text>
<text x="39.5" y="115.4">Y1</text>
<text x="45.7" y="115.4">6pF</text>
<text x="51.4" y="118.7">1</text>
<text x="51.4" y="117">3</text>
<text x="100.1" y="117">23</text>
<text x="136.4" y="118.7">16</text>
<text x="136.4" y="117">15</text>
<text x="148.5" y="118.7">ETH_MDI2_N</text>
<text x="148.7" y="116.9">ETH_MDI2_P</text>
<text x="221.7" y="118.7">P10</text>
<text x="39.5" y="122.3">25M</text>
<text x="46.1" y="124.1">C97</text>
<text x="73.3" y="125.8">ETH_RST_N</text>
<text x="87.9" y="125.2">R157</text>
<text x="101" y="122.3">4</text>
<text x="101" y="120.5">5</text>
<text x="136.4" y="124.1">19</text>
<text x="136.4" y="122.3">18</text>
<text x="148.3" y="124">ETH_MDI3_N</text>
<text x="148.5" y="122.2">ETH_MDI3_P</text>
<text x="201" y="123.9">C303</text>
<text x="201" y="125.7">0.1uF</text>
<text x="216.1" y="122.3">SHIELD0</text>
<text x="216.1" y="124.1">SHIELD1</text>
<text x="32.2" y="131.2">GND</text>
<text x="46.1" y="129.4">6pF</text>
<text x="83.4" y="128.2">0R</text>
<text x="83.6" y="130.9">R156</text>
<text x="101" y="131.2">1</text>
<text x="136.4" y="129.4">24</text>
<text x="136.4" y="127.6">21</text>
<text x="147.8" y="127.6">LED_ACTR159</text>
<text x="148" y="129.3">LED_10_100</text>
<text x="154.7" y="131.2">R160</text>
<text x="163.6" y="127.7">10K</text>
<text x="163.6" y="131.2">10K</text>
<text x="223" y="126.2">RJ1</text>
<text x="223" y="127.8">HR911130A</text>
<text x="72.9" y="132.1">VDDH</text>
<text x="83.6" y="133.7">10K</text>
<text x="136.4" y="133.9">22</text>
<text x="148.7" y="136.4">LED_1000</text>
<text x="158.1" y="136">R161</text>
<text x="170.9" y="132.1">VDDH</text>
<text x="204.7" y="133">GND</text>
<text x="96.1" y="138.2">C282</text>
<text x="96.1" y="139.9">1uF</text>
<text x="103.2" y="138.3">YT8511C/H</text>
<text x="158.1" y="138.9">10K</text>
<text x="92.7" y="149">GND</text>
<text x="179.6" y="150.8">VCC_3V3</text>
<text x="193.8" y="155.4">FB7</text>
<text x="210.2" y="152.5">AVDD33</text>
<text x="185" y="161.4">C278</text>
<text x="192.1" y="161.3">C279</text>
<text x="193.8" y="158.6">47Ω@100MHz</text>
<text x="206.3" y="161.6">C280</text>
<text x="215.2" y="159.5">C302</text>
<text x="215.2" y="161.3">0.1uF</text>
<text x="185" y="163.2">22uF</text>
<text x="192.1" y="163">0.1uF</text>
<text x="206.3" y="163.4">22uF</text>
<text x="181.6" y="173.9">GND</text>
<text x="211.8" y="172.1">GND</text>
<text x="228.2" y="195.1">Title</text>
<text x="235.3" y="196.8">P09_ETHERENT</text>
<text x="228.2" y="200.4">Size</text>
<text x="229.9" y="202.2">A3</text>
<text x="235.3" y="200.4">Document Number</text>
<text x="235.3" y="202.2">&lt;Doc&gt;</text>
<text x="286.8" y="200.4">Rev</text>
<text x="288.6" y="202.2">&lt;RevCode&gt;</text>
<text x="228.2" y="205.7">Date:</text>
<text x="237.4" y="205.7">Thursday, April 03, 2025</text>
<text x="263.7" y="205.7">Sheet</text>
<text x="272.6" y="205.7">10</text>
<text x="277.9" y="205.7">of</text>
<text x="283.3" y="205.7">11</text>
</g>
<g font-size="1.6" fill="#00c">
<text x="125.3" y="60.3">VDDH_REG</text>
<text x="104.1" y="66.5">RXD0</text>
<text x="104.1" y="68.3">RXD1</text>
<text x="104.1" y="70.1">RXD2</text>
<text x="104.1" y="71.8">RXD3</text>
<text x="128" y="71.8">AVDD33</text>
<text x="129.1" y="70.1">VDD33</text>
<text x="129.4" y="66.5">RBIAS</text>
<text x="104.1" y="77.2">RX_CLK</text>
<text x="129.2" y="77.2">VDDIO</text>
<text x="228.4" y="77.4" transform="rotate(-90 228.4 77.4)">12</text>
<text x="235.5" y="77.4" transform="rotate(-90 235.5 77.4)">11</text>
<text x="240.8" y="77.4" transform="rotate(-90 240.8 77.4)">14</text>
<text x="247.9" y="77.4" transform="rotate(-90 247.9 77.4)">13</text>
<text x="104.1" y="79">RX_DV</text>
<text x="225" y="82.5">MDI3-</text>
<text x="104.1" y="89.6">TXD1</text>
<text x="104.1" y="87.8">TXD0</text>
<text x="128" y="89.6">AVDDL2</text>
<text x="128.8" y="84.3">DVDDL</text>
<text x="128.9" y="87.8">AVDDL</text>
<text x="225" y="89.6">MDI2-</text>
<text x="226.7" y="87.8">MDI3+</text>
<text x="104.1" y="93.2">TXD3</text>
<text x="104.1" y="91.4">TXD2</text>
<text x="128" y="91.4">AVDDL1</text>
<text x="226.7" y="95">MDI2+</text>
<text x="104.1" y="100.3">GTX_CLK</text>
<text x="104.1" y="96.7">TX_EN</text>
<text x="132.4" y="96.7">LX</text>
<text x="225" y="96.7">MDI1-</text>
<text x="104.1" y="107.4">MDIO</text>
<text x="130.3" y="107.4">TXP0</text>
<text x="132.1" y="102.1">EP</text>
<text x="225" y="105.6">MDI0-</text>
<text x="226.7" y="102.1">MDI1+</text>
<text x="104.1" y="111">INT</text>
<text x="104.1" y="109.2">MDC</text>
<text x="130.2" y="109.2">TXN0</text>
<text x="130.3" y="112.7">TXP1</text>
<text x="226.7" y="111">MDI0+</text>
<text x="40.4" y="118.1">GND</text>
<text x="40.4" y="119.8">GND1</text>
<text x="45.9" y="118.1">OUT</text>
<text x="47.7" y="119.8">IN</text>
<text x="104.1" y="118.1">CLK_25M</text>
<text x="130.2" y="114.5">TXN1</text>
<text x="130.2" y="119.8">TXN2</text>
<text x="130.3" y="118.1">TXP2</text>
<text x="226.7" y="114.5">P1</text>
<text x="226.7" y="119.8">P10</text>
<text x="104.1" y="123.4">XTL_OUT</text>
<text x="104.1" y="121.6">XTL_IN</text>
<text x="130.2" y="125.2">TXN3</text>
<text x="130.3" y="123.4">TXP3</text>
<text x="225" y="123.4">SHIELD0</text>
<text x="225" y="125.2">SHIELD1</text>
<text x="124.9" y="130.5">LED_10_100</text>
<text x="127" y="128.7">LED_ACT</text>
<text x="104.1" y="132.3">RESET_N</text>
<text x="126.7" y="135">LED_1000</text>
</g>
<g font-size="1.6" fill="#808040">
<text x="145.7" y="82.8">DVDLL</text>
<text x="141.7" y="99.9">Trace length &lt; 0.5cm</text>
<text x="141.9" y="98.3">1.1A@0.3R</text>
</g>
<g font-size="1.3">
<text x="30.8" y="1.3">5</text>
<text x="88.9" y="1.3">4</text>
<text x="147" y="1.3">3</text>
<text x="205" y="1.3">2</text>
<text x="263.1" y="1.3">1</text>
<text x=".5" y="28.4">D</text>
<text x="292.6" y="28.4">D</text>
<text x=".5" y="79.5">C</text>
<text x="292.6" y="79.5">C</text>
<text x=".5" y="130.6">B</text>
<text x="292.6" y="130.6">B</text>
<text x=".5" y="181.7">A</text>
<text x="292.6" y="181.7">A</text>
<text x="30.8" y="207.4">5</text>
<text x="88.9" y="207.4">4</text>
<text x="147" y="207.4">3</text>
<text x="205" y="207.4">2</text>
<text x="263.1" y="207.4">1</text>
</g>
</svg>
